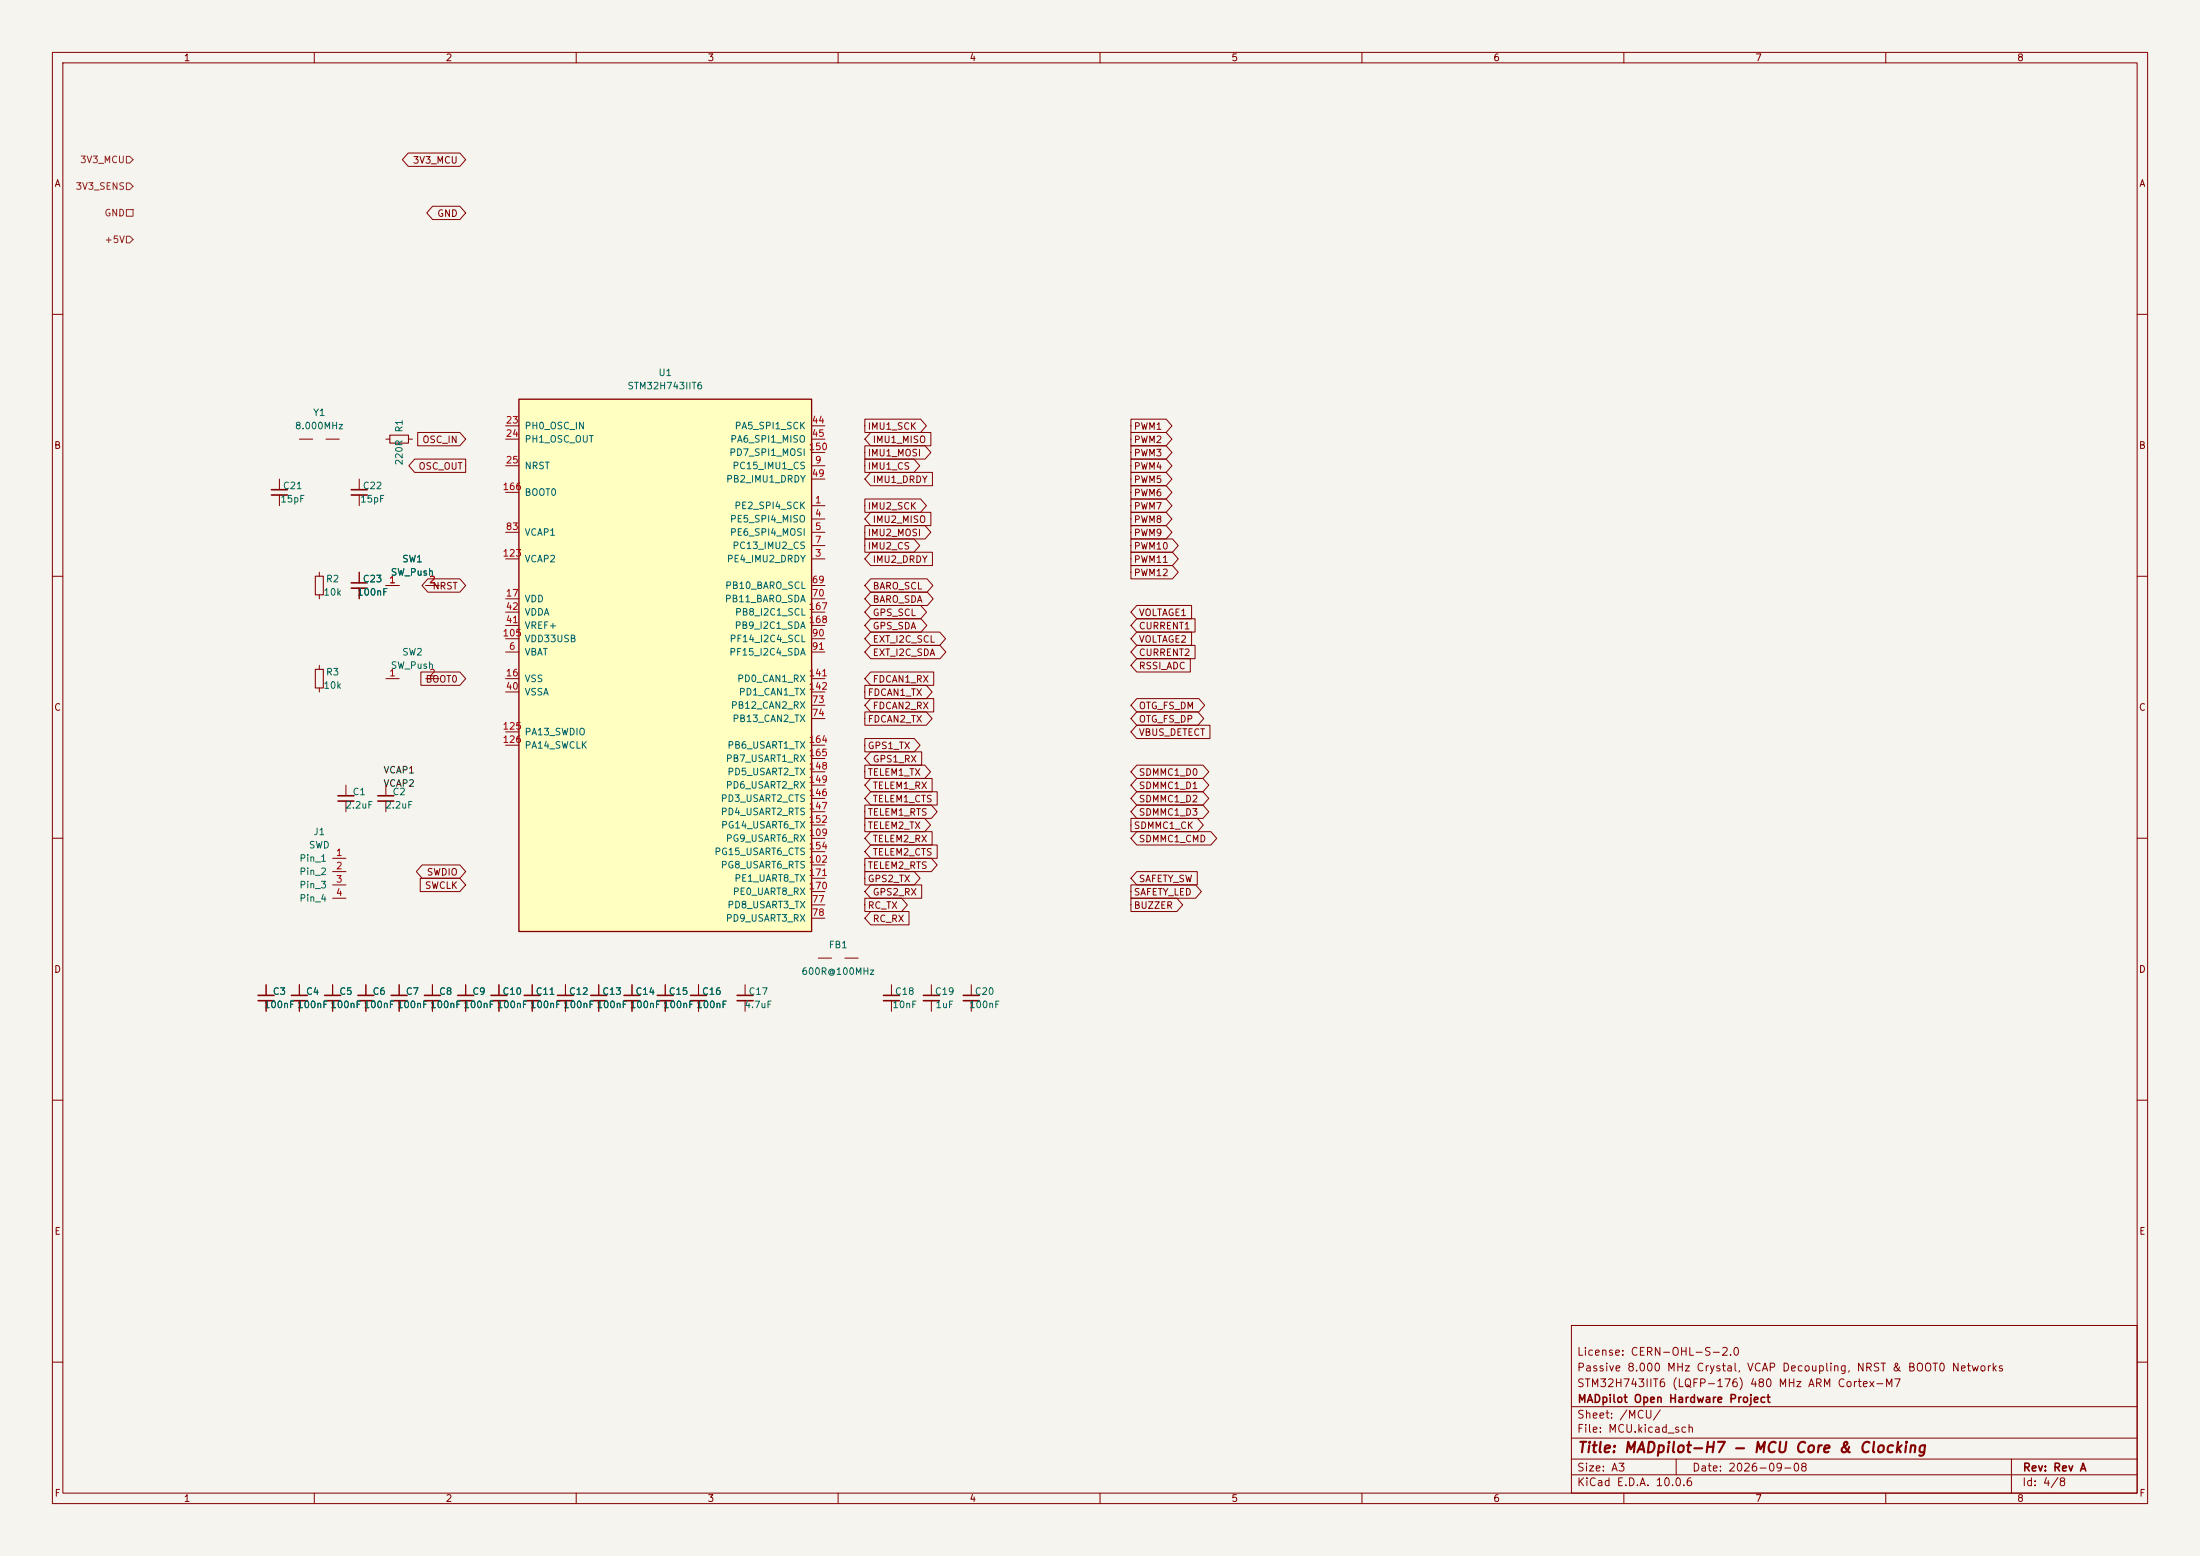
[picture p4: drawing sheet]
<svg xmlns="http://www.w3.org/2000/svg" width="420mm" height="297mm" viewBox="0 0 420 297" stroke-linecap="round" stroke-linejoin="round" font-family="sans-serif">
<path d="M0 0h420v297h-420z" fill="#f5f4ef" stroke="#f5f4ef" stroke-width=".19"/>
<g fill="none" stroke="#840000" stroke-width=".19">
<path d="M10 10h400v277h-400zM12 12h396v273h-396zM60 10v2M110 10v2M160 10v2M210 10v2M260 10v2M310 10v2M360 10v2M10 60h2M408 60h2M10 110h2"/>
<path d="M73.7 111.8h2.5M81.3 111.8h2.5M408 110h2M10 160h2M66 149.9v2M66 152.9v2M73.7 149.9v2M73.7 152.9v2M408 160h2M63.5 163.8h2.5M63.5 166.4h2.5M63.5 168.9h2.5"/>
<path d="M63.5 171.5h2.5M50.8 188v2M50.8 191v2M57.1 188v2M57.1 191v2M63.5 188v2M63.5 191v2M69.8 188v2M69.8 191v2M76.2 188v2M76.2 191v2M82.5 188v2"/>
<path d="M82.5 191v2M88.9 188v2M88.9 191v2M95.2 188v2M95.2 191v2M101.6 188v2M101.6 191v2M107.9 188v2M107.9 191v2M114.3 188v2M114.3 191v2M120.6 188v2"/>
<path d="M120.6 191v2M127 188v2M127 191v2M133.3 188v2M133.3 191v2M142.2 188v2M142.2 191v2M156.2 182.9h2.5M161.3 182.9h2.5M170.2 188v2M170.2 191v2M177.8 188v2"/>
<path d="M177.8 191v2M185.4 188v2M185.4 191v2M10 210h2M408 210h2M300 253h108v32h-108zM10 260h2M300 278.5h108M300 274.5h108M300 268.5h108M320 278.5v3M384 278.5v6.5"/>
<path d="M408 260h2M60 285v2M110 285v2M160 285v2M210 285v2M260 285v2M300 281.5h108M310 285v2M360 285v2"/>
</g>
<g fill="none" stroke="#840000" stroke-width=".3">
<path d="M64.5 151.9h3.1M64.5 152.9h3.1M72.1 151.9h3.1M72.1 152.9h3.1M49.3 190h3M49.3 191h3M55.6 190h3.1M55.6 191h3.1M62 190h3M62 191h3M68.3 190h3.1M68.3 191h3.1"/>
<path d="M74.7 190h3M74.7 191h3M81 190h3.1M81 191h3.1M87.4 190h3M87.4 191h3M93.7 190h3.1M93.7 191h3.1M100.1 190h3M100.1 191h3M106.4 190h3.1M106.4 191h3.1"/>
<path d="M112.8 190h3M112.8 191h3M119.1 190h3.1M119.1 191h3.1M125.5 190h3M125.5 191h3M131.8 190h3.1M131.8 191h3.1M140.7 190h3.1M140.7 191h3.1M168.7 190h3M168.7 191h3"/>
<path d="M176.3 190h3M176.3 191h3M183.9 190h3M183.9 191h3"/>
</g>
<path d="M99.1 76.2h55.8v101.6h-55.8z" fill="#ffffc2"/>
<path d="M99.1 76.2h55.8v101.6h-55.8z" fill="none" stroke="#840000" stroke-width=".25"/>
<g fill="none" stroke="#840000" stroke-width=".19">
<path d="M77.9 29.2h9.9l1.1 1.3-1.1 1.3h-9.9l-1.1-1.3zM82.6 39.4h5.2l1.1 1.2-1.1 1.3h-5.2l-1.1-1.3zM53.3 91.4v2.1M53.3 94.5v2M57.1 83.8h2.6M62.2 83.8h2.6M68.6 91.4v2.1M68.6 94.5v2M73.7 83.8h.7M78 83.8h.7M79.2 87.6h9.7v2.6h-9.7l-1.2-1.3zM79.7 82.5h8.1l1.1 1.3-1.1 1.3h-8.1z"/>
<path d="M96.5 88.9h2.6M96.5 81.3h2.6M96.5 83.8h2.6M96.5 94h2.6M154.9 96.5h2.6M154.9 99.1h2.6M154.9 88.9h2.6M154.9 81.3h2.6M154.9 83.8h2.6M154.9 91.4h2.6M154.9 86.4h2.6M165.1 80h10.6l1.2 1.3-1.2 1.3h-10.6z"/>
<path d="M165.1 85.1h11.5l1.1 1.3-1.1 1.2h-11.5zM165.1 87.6h9.4l1.1 1.3-1.1 1.3h-9.4zM165.1 95.2h10.6l1.2 1.3-1.2 1.3h-10.6zM166.2 82.5h11.5v2.6h-11.5l-1.1-1.3zM166.2 90.2h11.8v2.5h-11.8l-1.1-1.3zM166.2 97.8h11.5v2.5h-11.5l-1.1-1.2zM215.9 80h6.7l1.1 1.3-1.1 1.3h-6.7zM215.9 82.5h6.7l1.1 1.3-1.1 1.3h-6.7zM215.9 85.1h6.7l1.1 1.3-1.1 1.2h-6.7zM215.9 87.6h6.7l1.1 1.3-1.1 1.3h-6.7zM215.9 90.2h6.7l1.1 1.2-1.1 1.3h-6.7zM215.9 92.7h6.7l1.1 1.3-1.1 1.3h-6.7z"/>
<path d="M215.9 95.2h6.7l1.1 1.3-1.1 1.3h-6.7zM215.9 97.8h6.7l1.1 1.3-1.1 1.2h-6.7zM61 109.2v.8M61 113.5v.8M68.6 109.2v2.1M68.6 112.3v2M73.7 111.8h2.5M81.3 111.8h2.5M81.7 110.5h6.1l1.1 1.3-1.1 1.2h-6.1l-1.1-1.2zM96.5 106.7h2.6M96.5 101.6h2.6M96.5 114.3h2.6"/>
<path d="M96.5 119.4h2.6M96.5 116.8h2.6M154.9 106.7h2.6M154.9 101.6h2.6M154.9 104.1h2.6M154.9 114.3h2.6M154.9 119.4h2.6M154.9 116.8h2.6M154.9 111.8h2.6M165.1 100.3h11.5l1.1 1.3-1.1 1.3h-11.5zM165.1 102.9h9.4l1.1 1.2-1.1 1.3h-9.4zM166.2 105.4h11.8v2.6h-11.8l-1.1-1.3z"/>
<path d="M166.2 110.5h10.8l1.1 1.3-1.1 1.2h-10.8l-1.1-1.2zM166.2 113h10.8l1.2 1.3-1.2 1.3h-10.8l-1.1-1.3zM166.2 115.6h9.6l1.1 1.2-1.1 1.3h-9.6l-1.1-1.3zM166.2 118.1h9.6l1.1 1.3-1.1 1.3h-9.6l-1.1-1.3zM215.9 100.3h6.7l1.1 1.3-1.1 1.3h-6.7zM215.9 102.9h7.9l1.1 1.2-1.1 1.3h-7.9zM215.9 105.4h7.9l1.1 1.3-1.1 1.3h-7.9zM215.9 107.9h7.9l1.1 1.3-1.1 1.3h-7.9zM217 115.6h10.5v2.5h-10.5l-1.1-1.3zM217 118.1h11.1v2.6h-11.1l-1.1-1.3zM61 127v.8M61 131.3v.8"/>
<path d="M73.7 129.5h2.5M80.3 128.3h7.5l1.1 1.2-1.1 1.3h-7.5zM81.3 129.5h2.5M96.5 124.5h2.6M96.5 129.5h2.6M96.5 132.1h2.6M96.5 121.9h2.6M96.5 139.7h2.6M154.9 124.5h2.6M154.9 129.5h2.6M154.9 132.1h2.6M154.9 134.6h2.6"/>
<path d="M154.9 137.2h2.6M154.9 121.9h2.6M165.1 130.8h11.7l1.1 1.3-1.1 1.3h-11.7zM165.1 135.9h11.7l1.1 1.3-1.1 1.2h-11.7zM166.2 120.6h13.2l1.1 1.3-1.1 1.3h-13.2l-1.1-1.3zM166.2 123.2h13.3l1.1 1.3-1.1 1.2h-13.3l-1.1-1.2zM166.2 128.3h12v2.5h-12l-1.1-1.3zM166.2 133.3h12v2.6h-12l-1.1-1.3zM217 135.9h11.7l1.1 1.3-1.1 1.2h-11.7l-1.1-1.2zM217 138.4h14v2.6h-14l-1.1-1.3zM217 120.6h10.5v2.6h-10.5l-1.1-1.3zM217 123.2h11.1v2.5h-11.1l-1.1-1.2z"/>
<path d="M217 125.7h10.2v2.6h-10.2l-1.1-1.3zM217 133.3h11.9l1.1 1.3-1.1 1.3h-11.9l-1.1-1.3zM96.5 142.2h2.6M154.9 142.2h2.6M154.9 152.4h2.6M154.9 154.9h2.6M154.9 147.3h2.6M154.9 149.9h2.6M154.9 157.5h2.6M154.9 144.8h2.6M165.1 153.7h12.7l1.1 1.2-1.1 1.3h-12.7zM165.1 156.2h11.4l1.1 1.3-1.1 1.3h-11.4z"/>
<path d="M165.1 146h11.4l1.1 1.3-1.1 1.3h-11.4zM165.1 141h9.4l1.1 1.2-1.1 1.3h-9.4zM166.2 151.1h12.7v2.6h-12.7l-1.1-1.3zM166.2 158.7h11.7v2.6h-11.7l-1.1-1.3zM166.2 143.5h9.8v2.6h-9.8l-1.1-1.3zM166.2 148.6h11.7v2.5h-11.7l-1.1-1.2zM215.9 156.2h12.7l1.1 1.3-1.1 1.3h-12.7zM217 146h12.7l1.1 1.3-1.1 1.3h-12.7l-1.1-1.3zM217 148.6h12.7l1.1 1.3-1.1 1.2h-12.7l-1.1-1.2zM217 151.1h12.7l1.1 1.3-1.1 1.3h-12.7l-1.1-1.3zM217 153.7h12.7l1.1 1.2-1.1 1.3h-12.7l-1.1-1.3zM217 158.7h14.2l1.1 1.3-1.1 1.3h-14.2l-1.1-1.3z"/>
<path d="M80.2 167.6h7.6l1.1 1.3-1.1 1.3h-7.6zM80.6 165.1h7.2l1.1 1.3-1.1 1.2h-7.2l-1.1-1.2zM154.9 172.7h2.6M154.9 175.3h2.6M154.9 165.1h2.6M154.9 160h2.6M154.9 162.6h2.6M154.9 170.2h2.6M154.9 167.6h2.6M165.1 163.8h12.7l1.1 1.3-1.1 1.3h-12.7zM165.1 166.4h9.4l1.1 1.2-1.1 1.3h-9.4zM165.1 171.4h7l1.1 1.3-1.1 1.3h-7z"/>
<path d="M166.2 161.3h12.7v2.5h-12.7l-1.1-1.2zM166.2 168.9h9.8v2.6h-9.8l-1.1-1.3zM166.2 174h7.3v2.5h-7.3l-1.1-1.2zM215.9 168.9h12.3l1.2 1.3-1.2 1.3h-12.3zM215.9 171.4h8.8l1.1 1.3-1.1 1.3h-8.8zM217 166.4h11.6v2.5h-11.6l-1.1-1.3zM50.8 188v2M50.8 191v2M57.1 188v2M57.1 191v2M63.5 188v2M63.5 191v2"/>
<path d="M69.8 188v2M69.8 191v2M76.2 188v2M76.2 191v2M82.5 188v2M82.5 191v2M88.9 188v2M88.9 191v2M95.2 188v2M95.2 191v2M101.6 188v2M101.6 191v2"/>
<path d="M107.9 188v2M107.9 191v2M114.3 188v2M114.3 191v2M120.6 188v2M120.6 191v2M127 188v2M127 191v2M133.3 188v2M133.3 191v2"/>
</g>
<path d="M74.4 83.1h3.6v1.5h-3.6zM60.2 110h1.5v3.5h-1.5zM60.2 127.8h1.5v3.5h-1.5z" fill="none" stroke="#840000" stroke-width=".2"/>
<path d="M51.8 93.5h3.1M51.8 94.5h3.1M67.1 93.5h3M67.1 94.5h3M67.1 111.3h3M67.1 112.3h3" fill="none" stroke="#840000" stroke-width=".3"/>
<path d="M24.1 29.8h.7l.6 .7-.6 .6h-.7zM24.1 34.9h.7l.6 .7-.6 .6h-.7zM24.1 40h1.3v1.3h-1.3zM24.1 45.1h.7l.6 .6-.6 .7h-.7z" fill="none" stroke="#725600" stroke-width=".19"/>
<text font-size="2" fill="#840000" x="301" y="277.8">Title: MADpilot-H7 - MCU Core &amp; Clocking</text>
<g font-size="1.5" fill="#840000">
<text x="300.9" y="262.1">Passive 8.000 MHz Crystal, VCAP Decoupling, NRST &amp; BOOT0 Networks</text>
<text x="300.9" y="259.1">License: CERN-OHL-S-2.0</text>
<text x="300.9" y="265.1">STM32H743IIT6 (LQFP-176) 480 MHz ARM Cortex-M7</text>
<text x="301" y="268.1">MADpilot Open Hardware Project</text>
<text x="300.9" y="273.8">File: MCU.kicad_sch</text>
<text x="300.9" y="271.1">Sheet: /MCU/</text>
<text x="300.9" y="281.2">Size: A3</text>
<text x="322.9" y="281.2">Date: 2026-09-08</text>
<text x="386" y="281.2">Rev: Rev A</text>
<text x="300.9" y="284">KiCad E.D.A. 10.0.6</text>
<text x="385.9" y="284">Id: 4/8</text>
</g>
<g font-size="1.3" fill="#840000">
<text x="35" y="12">1</text>
<text x="85" y="12">2</text>
<text x="135" y="12">3</text>
<text x="185" y="12">4</text>
<text x="235" y="12">5</text>
<text x="285" y="12">6</text>
<text x="335" y="12">7</text>
<text x="385" y="12">8</text>
<text x="10.3" y="36">A</text>
<text x="78.7" y="31.5">3V3_MCU</text>
<text x="408.3" y="36">A</text>
<text x="83.4" y="41.7">GND</text>
<text x="165.5" y="82.3">IMU1_SCK</text>
<text x="216.3" y="82.3">PWM1</text>
<text x="10.2" y="86">B</text>
<text x="79.8" y="90">OSC_OUT</text>
<text x="80.5" y="84.9">OSC_IN</text>
<text x="165.5" y="87.4">IMU1_MOSI</text>
<text x="165.5" y="90">IMU1_CS</text>
<text x="166.5" y="84.9">IMU1_MISO</text>
<text x="216.3" y="84.9">PWM2</text>
<text x="216.3" y="87.4">PWM3</text>
<text x="216.3" y="90">PWM4</text>
<text x="408.2" y="86">B</text>
<text x="166.5" y="92.5">IMU1_DRDY</text>
<text x="216.3" y="92.5">PWM5</text>
<text x="216.3" y="95">PWM6</text>
<text x="165.5" y="97.6">IMU2_SCK</text>
<text x="166.5" y="100.1">IMU2_MISO</text>
<text x="216.3" y="97.6">PWM7</text>
<text x="216.3" y="100.1">PWM8</text>
<text x="165.5" y="102.7">IMU2_MOSI</text>
<text x="165.5" y="105.2">IMU2_CS</text>
<text x="166.5" y="107.7">IMU2_DRDY</text>
<text x="216.3" y="102.7">PWM9</text>
<text x="216.3" y="105.2">PWM10</text>
<text x="216.3" y="107.7">PWM11</text>
<text x="82.5" y="112.8">NRST</text>
<text x="166.5" y="112.8">BARO_SCL</text>
<text x="216.3" y="110.3">PWM12</text>
<text x="166.5" y="115.4">BARO_SDA</text>
<text x="166.5" y="117.9">GPS_SCL</text>
<text x="217.3" y="117.9">VOLTAGE1</text>
<text x="166.5" y="120.4">GPS_SDA</text>
<text x="166.5" y="123">EXT_I2C_SCL</text>
<text x="166.5" y="125.5">EXT_I2C_SDA</text>
<text x="217.3" y="120.4">CURRENT1</text>
<text x="217.3" y="123">VOLTAGE2</text>
<text x="217.3" y="125.5">CURRENT2</text>
<text x="81.1" y="130.6">BOOT0</text>
<text x="166.5" y="130.6">FDCAN1_RX</text>
<text x="217.3" y="128.1">RSSI_ADC</text>
<text x="10.2" y="136">C</text>
<text x="165.5" y="133.1">FDCAN1_TX</text>
<text x="166.5" y="135.7">FDCAN2_RX</text>
<text x="217.3" y="135.7">OTG_FS_DM</text>
<text x="408.2" y="136">C</text>
<text x="165.5" y="138.2">FDCAN2_TX</text>
<text x="165.5" y="143.3">GPS1_TX</text>
<text x="217.3" y="138.2">OTG_FS_DP</text>
<text x="217.3" y="140.8">VBUS_DETECT</text>
<text x="165.5" y="148.4">TELEM1_TX</text>
<text x="166.5" y="145.8">GPS1_RX</text>
<text x="217.3" y="148.4">SDMMC1_D0</text>
<text x="165.5" y="156">TELEM1_RTS</text>
<text x="166.5" y="153.5">TELEM1_CTS</text>
<text x="166.5" y="150.9">TELEM1_RX</text>
<text x="217.3" y="150.9">SDMMC1_D1</text>
<text x="217.3" y="153.5">SDMMC1_D2</text>
<text x="217.3" y="156">SDMMC1_D3</text>
<text x="165.5" y="158.5">TELEM2_TX</text>
<text x="166.5" y="161.1">TELEM2_RX</text>
<text x="216.3" y="158.5">SDMMC1_CK</text>
<text x="217.3" y="161.1">SDMMC1_CMD</text>
<text x="81.4" y="167.4">SWDIO</text>
<text x="165.5" y="166.2">TELEM2_RTS</text>
<text x="166.5" y="163.6">TELEM2_CTS</text>
<text x="81" y="170">SWCLK</text>
<text x="165.5" y="168.7">GPS2_TX</text>
<text x="165.5" y="173.8">RC_TX</text>
<text x="166.5" y="171.2">GPS2_RX</text>
<text x="216.3" y="171.2">SAFETY_LED</text>
<text x="216.3" y="173.8">BUZZER</text>
<text x="217.3" y="168.7">SAFETY_SW</text>
<text x="166.5" y="176.3">RC_RX</text>
<text x="10.2" y="186">D</text>
<text x="408.2" y="186">D</text>
<text x="10.3" y="236">E</text>
<text x="408.3" y="236">E</text>
<text x="10.3" y="286">F</text>
<text x="35" y="287">1</text>
<text x="85" y="287">2</text>
<text x="135" y="287">3</text>
<text x="185" y="287">4</text>
<text x="235" y="287">5</text>
<text x="285" y="287">6</text>
<text x="335" y="287">7</text>
<text x="385" y="287">8</text>
<text x="408.3" y="286">F</text>
</g>
<g font-size="1.3" fill="#725600">
<text x="15.2" y="31.4">3V3_MCU</text>
<text x="14.3" y="36.5">3V3_SENS</text>
<text x="19.8" y="41.6">GND</text>
<text x="19.8" y="46.7">+5V</text>
</g>
<g font-size="1.3" fill="#006464">
<text x="119.7" y="74.6">STM32H743IIT6</text>
<text x="125.6" y="72.1">U1</text>
<text x="56.2" y="82.2">8.000MHz</text>
<text x="59.7" y="79.7">Y1</text>
<text x="77.2" y="82.6" transform="rotate(-90 77.2 82.6)">R1</text>
<text x="100" y="82.2">PH0_OSC_IN</text>
<text x="140.2" y="82.2">PA5_SPI1_SCK</text>
<text x="77.2" y="88.9" transform="rotate(-90 77.2 88.9)">220R</text>
<text x="100" y="84.8">PH1_OSC_OUT</text>
<text x="100" y="89.9">NRST</text>
<text x="139.1" y="87.3">PD7_SPI1_MOSI</text>
<text x="139.3" y="84.8">PA6_SPI1_MISO</text>
<text x="139.7" y="89.9">PC15_IMU1_CS</text>
<text x="53.9" y="93.7">C21</text>
<text x="69.1" y="93.7">C22</text>
<text x="100" y="94.9">BOOT0</text>
<text x="138.5" y="92.4">PB2_IMU1_DRDY</text>
<text x="53.4" y="96.2">15pF</text>
<text x="68.7" y="96.2">15pF</text>
<text x="139.2" y="100">PE5_SPI4_MISO</text>
<text x="140.1" y="97.5">PE2_SPI4_SCK</text>
<text x="76.7" y="107.6">SW1</text>
<text x="100" y="102.6">VCAP1</text>
<text x="100" y="107.6">VCAP2</text>
<text x="138.6" y="107.6">PE4_IMU2_DRDY</text>
<text x="139.2" y="102.6">PE6_SPI4_MOSI</text>
<text x="139.7" y="105.1">PC13_IMU2_CS</text>
<text x="61.6" y="114">10k</text>
<text x="62.1" y="111.5">R2</text>
<text x="68.1" y="114">100nF</text>
<text x="69.1" y="111.5">C23</text>
<text x="74.5" y="110.2">SW_Push</text>
<text x="138.3" y="112.7">PB10_BARO_SCL</text>
<text x="100" y="115.3">VDD</text>
<text x="100" y="117.8">VDDA</text>
<text x="138.3" y="115.3">PB11_BARO_SDA</text>
<text x="140.2" y="117.8">PB8_I2C1_SCL</text>
<text x="76.7" y="125.4">SW2</text>
<text x="100" y="125.4">VBAT</text>
<text x="100" y="120.3">VREF+</text>
<text x="100" y="122.9">VDD33USB</text>
<text x="139.1" y="125.4">PF15_I2C4_SDA</text>
<text x="139.2" y="122.9">PF14_I2C4_SCL</text>
<text x="140.2" y="120.3">PB9_I2C1_SDA</text>
<text x="61.6" y="131.8">10k</text>
<text x="62.1" y="129.2">R3</text>
<text x="74.5" y="128">SW_Push</text>
<text x="100" y="130.5">VSS</text>
<text x="140.6" y="130.5">PD0_CAN1_RX</text>
<text x="100" y="133">VSSA</text>
<text x="139.4" y="135.6">PB12_CAN2_RX</text>
<text x="140.9" y="133">PD1_CAN1_TX</text>
<text x="100" y="140.7">PA13_SWDIO</text>
<text x="100" y="143.2">PA14_SWCLK</text>
<text x="138.8" y="143.2">PB6_USART1_TX</text>
<text x="139.7" y="138.1">PB13_CAN2_TX</text>
<text x="138.5" y="145.7">PB7_USART1_RX</text>
<text x="138.8" y="148.3">PD5_USART2_TX</text>
<text x="65.8" y="154.6">2.2uF</text>
<text x="67.2" y="152.1">C1</text>
<text x="73.4" y="154.6">2.2uF</text>
<text x="74.8" y="152.1">C2</text>
<text x="137.5" y="153.4">PD3_USART2_CTS</text>
<text x="137.5" y="155.9">PD4_USART2_RTS</text>
<text x="138.5" y="150.8">PD6_USART2_RX</text>
<text x="59.7" y="159.7">J1</text>
<text x="137.5" y="158.4">PG14_USART6_TX</text>
<text x="138.5" y="161">PG9_USART6_RX</text>
<text x="57.1" y="164.8">Pin_1</text>
<text x="57.1" y="167.3">Pin_2</text>
<text x="58.9" y="162.3">SWD</text>
<text x="136.3" y="163.5">PG15_USART6_CTS</text>
<text x="137.5" y="166.1">PG8_USART6_RTS</text>
<text x="57.1" y="169.9">Pin_3</text>
<text x="57.1" y="172.4">Pin_4</text>
<text x="138.8" y="173.7">PD8_USART3_TX</text>
<text x="139.8" y="171.1">PE0_UART8_RX</text>
<text x="140.1" y="168.6">PE1_UART8_TX</text>
<text x="138.5" y="176.2">PD9_USART3_RX</text>
<text x="158.1" y="181.3">FB1</text>
<text x="52" y="190.2">C3</text>
<text x="58.3" y="190.2">C4</text>
<text x="64.7" y="190.2">C5</text>
<text x="71" y="190.2">C6</text>
<text x="77.4" y="190.2">C7</text>
<text x="83.7" y="190.2">C8</text>
<text x="90.1" y="190.2">C9</text>
<text x="95.8" y="190.2">C10</text>
<text x="102.2" y="190.2">C11</text>
<text x="108.5" y="190.2">C12</text>
<text x="114.9" y="190.2">C13</text>
<text x="121.2" y="190.2">C14</text>
<text x="127.6" y="190.2">C15</text>
<text x="133.9" y="190.2">C16</text>
<text x="142.8" y="190.2">C17</text>
<text x="152.9" y="186.4">600R@100MHz</text>
<text x="170.7" y="190.2">C18</text>
<text x="178.4" y="190.2">C19</text>
<text x="186" y="190.2">C20</text>
<text x="50.3" y="192.7">100nF 100nF 100nF 100nF 100nF 100nF 100nF 100nF 100nF 100nF 100nF 100nF 100nF 100nF</text>
<text x="142" y="192.7">4.7uF</text>
<text x="170.3" y="192.7">10nF</text>
<text x="178.5" y="192.7">1uF</text>
<text x="184.9" y="192.7">100nF</text>
</g>
<g font-size="1.3" fill="#a90000">
<text x="96.5" y="81.1">23</text>
<text x="96.5" y="83.7">24</text>
<text x="154.9" y="81.1">44</text>
<text x="154.9" y="83.7">45</text>
<text x="96.5" y="88.8">25</text>
<text x="154.3" y="86.2">150</text>
<text x="155.5" y="88.8">9</text>
<text x="95.8" y="93.8">166</text>
<text x="154.9" y="91.3">49</text>
<text x="96.5" y="101.5">83</text>
<text x="155.5" y="96.4">1</text>
<text x="155.5" y="98.9">4</text>
<text x="155.5" y="101.5">5</text>
<text x="95.8" y="106.5">123</text>
<text x="155.5" y="106.5">3</text>
<text x="155.5" y="104">7</text>
<text x="74.2" y="111.6">1</text>
<text x="81.8" y="111.6">2</text>
<text x="154.9" y="111.6">69</text>
<text x="96.5" y="114.2">17</text>
<text x="96.5" y="119.2">41</text>
<text x="96.5" y="116.7">42</text>
<text x="154.3" y="116.7">167</text>
<text x="154.3" y="119.2">168</text>
<text x="154.9" y="114.2">70</text>
<text x="95.8" y="121.8">105</text>
<text x="97.1" y="124.3">6</text>
<text x="154.9" y="121.8">90</text>
<text x="154.9" y="124.3">91</text>
<text x="74.2" y="129.4">1</text>
<text x="81.8" y="129.4">2</text>
<text x="96.5" y="129.4">16</text>
<text x="96.5" y="131.9">40</text>
<text x="154.3" y="129.4">141</text>
<text x="154.3" y="131.9">142</text>
<text x="154.9" y="134.5">73</text>
<text x="154.9" y="137">74</text>
<text x="95.8" y="139.6">125</text>
<text x="95.8" y="142.1">126</text>
<text x="154.3" y="142.1">164</text>
<text x="154.3" y="147.2">148</text>
<text x="154.3" y="149.7">149</text>
<text x="154.3" y="144.6">165</text>
<text x="154.3" y="152.3">146</text>
<text x="154.3" y="154.8">147</text>
<text x="154.3" y="159.9">109</text>
<text x="154.3" y="157.3">152</text>
<text x="64" y="163.7">1</text>
<text x="64" y="166.2">2</text>
<text x="154.3" y="165">102</text>
<text x="154.3" y="162.4">154</text>
<text x="154.3" y="167.5">171</text>
<text x="64" y="168.8">3</text>
<text x="64" y="171.3">4</text>
<text x="154.3" y="170">170</text>
<text x="154.9" y="172.6">77</text>
<text x="154.9" y="175.1">78</text>
</g>
<g font-size="1.3" fill="#0f0f0f">
<text x="73.1" y="147.9">VCAP1</text>
<text x="73.1" y="150.5">VCAP2</text>
</g>
</svg>
